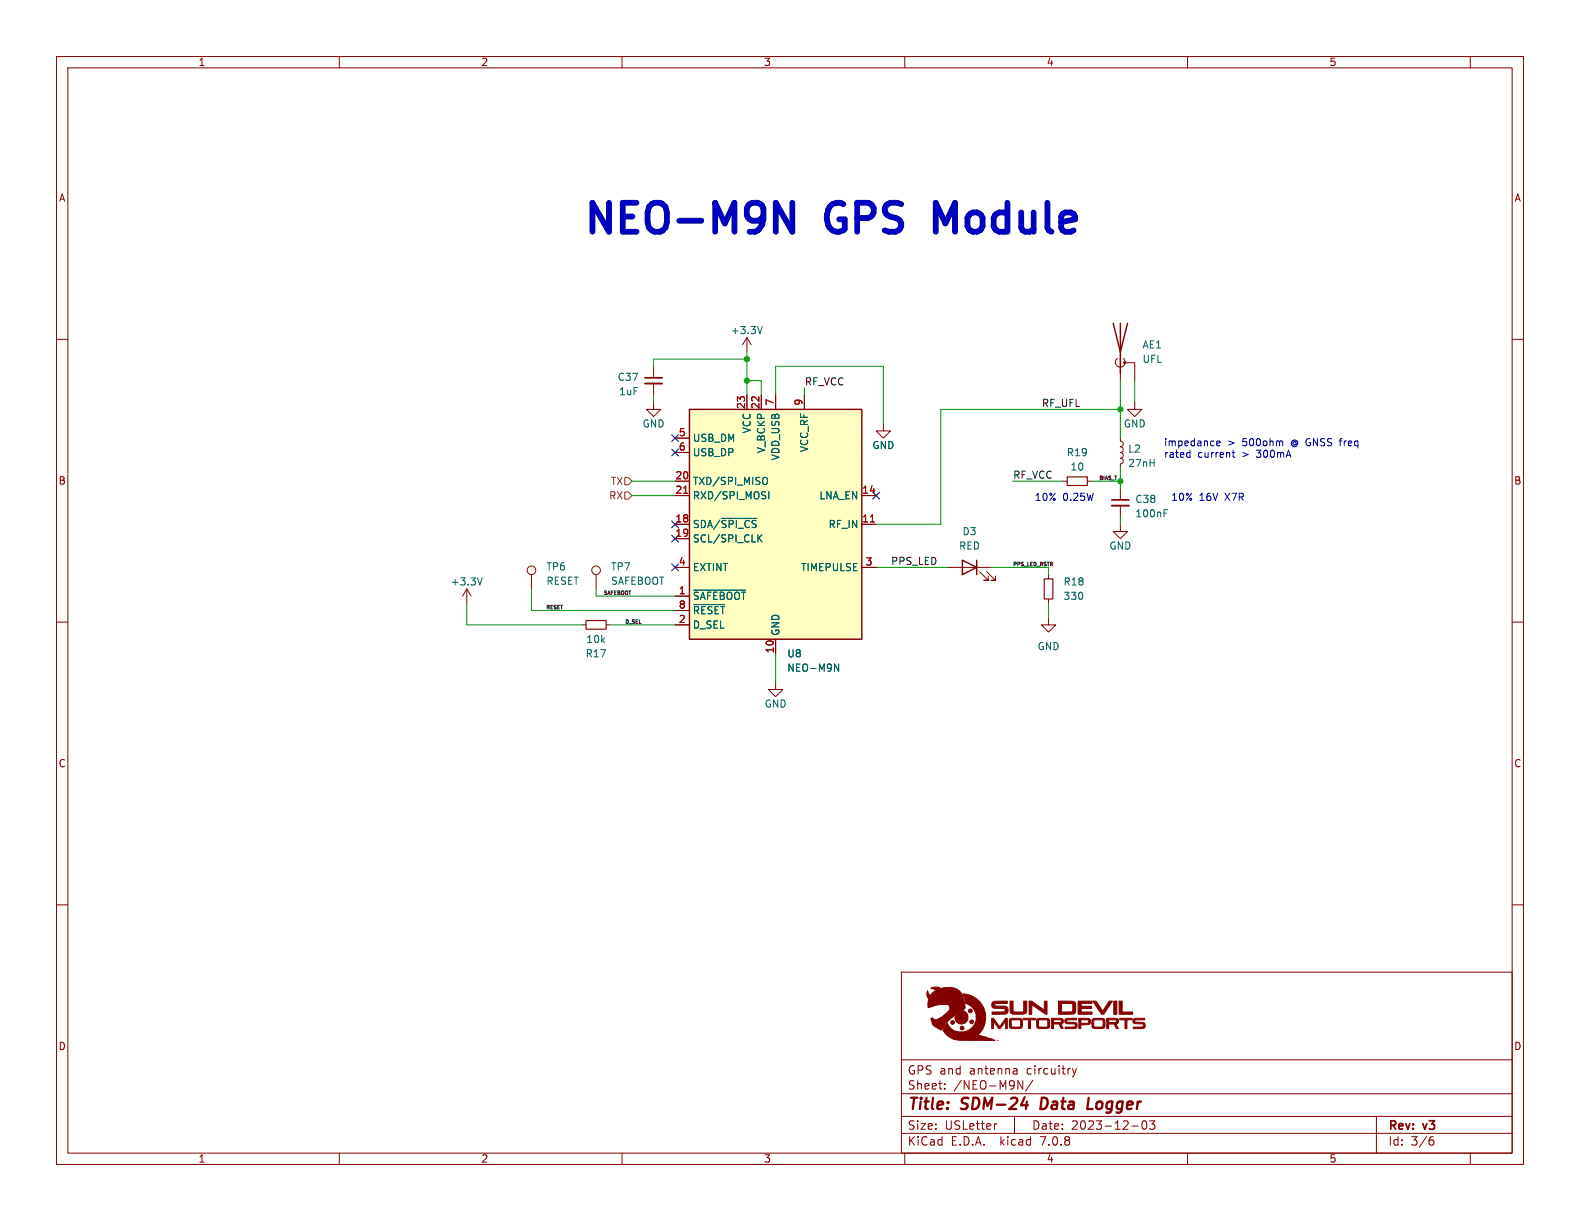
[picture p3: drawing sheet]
<svg xmlns="http://www.w3.org/2000/svg" width="279mm" height="216mm" viewBox="0 0 279 216" stroke-linecap="round" stroke-linejoin="round" font-family="sans-serif">
<g fill="none" stroke="#840000" stroke-width=".18">
<path d="M10 10h259.4v195.9h-259.4zM12 12h255.4v191.9h-255.4zM60 10v2M110 10v2M160 10v2M210 10v2M260 10v2M10 60h2M132.1 59.7l-.8 1.3M132.1 59.7v2.5M132.1 59.7l.7 1.3M267.4 60h2"/>
<path d="M115.6 71.1v1.3h1.2l-1.2 1.3-1.3-1.3h1.3M115.6 64.8v2M115.6 67.8v2.1M119.4 77.5h2.5M132.1 69.9v2.5M134.6 69.9v2.5M137.2 69.9v2.5M142.2 69.9v2.5M156.2 74.9v1.3h1.3l-1.3 1.3-1.3-1.3h1.3M197.6 63.4a.85 .85 0 0 0-.1 1.2 .85 .85 0 0 0 1.2 0 .85 .85 0 0 0-.1-1.2M198.1 77.5v.5l.4 .1 .1 .4-.1 .4-.4 .1 .4 .1 .1 .4-.1 .4-.4 .1 .4 .2 .1 .3-.1 .4-.4 .1 .4 .2 .1 .3-.1 .4-.4 .1v.6M198.1 62.2v5.1"/>
<path d="M198.9 64.1h1.8v3.2M200.7 71.1v1.3h1.2l-1.2 1.3-1.3-1.3h1.3M119.4 85.1h2.5M119.4 92.7h2.5M119.4 87.6h2.5M119.4 95.3h2.5M119.4 80h2.5M152.4 92.7h2.5M152.4 87.6h2.5M188 85.1h.7M192.3 85.1h.7M198.1 92.7v1.3h1.3l-1.3 1.3-1.3-1.3h1.3"/>
<path d="M198.1 86.4v2M198.1 89.4v2M10 110h2M82.5 104.1l-.7 1.3M82.5 104.1v2.6M82.5 104.1l.8 1.3M94 101.6v2.5M102.9 110.5h.7M105.4 101.6v2.5M107.2 110.5h.7M119.4 100.3h2.5M119.4 110.5h2.5"/>
<path d="M119.4 105.4h2.5M119.4 108h2.5M137.2 113v2.6M152.4 100.3h2.5M167.6 100.3h7.7M173.2 101.1l1.6 1.5h-.8h.8v-.7M174.5 101.1l1.5 1.5h-.7h.7v-.7M185.4 109.2v1.3h1.3l-1.3 1.3-1.3-1.3h1.3M185.4 101.6v.8M185.4 105.9v.8M267.4 110h2M137.2 120.7v1.2h1.2l-1.2 1.3-1.3-1.3h1.3"/>
<path d="M10 160h2M267.4 160h2M159.4 171.9h108v32h-108zM159.4 197.4h108M159.4 193.4h108M159.4 187.4h108M167.1 192.4v.2M167.1 191.7v.1M176.3 198.7l-.3 .1M179.4 197.4v3M179.6 188.9l.3 .2v.8M179.9 189.9h-.2"/>
<path d="M179.9 189.3l-.2 .1M180 191.1l.9 1.5v-1.5M182.6 191l-1.2 1.9M189.6 188.9l.4 1M190 189.9l-.1 .4-.3 .1M190.4 188.9l-.4 1M200.1 199.1h1.2M202.1 198.3a.81 .81 0 0 0 .3 1.4l.2-.2 .2-.4-.2-.8M204.2 198.2l-.5 .6 .4 .1v.6l-.2 .2h-.4l-.2-.2M243.4 197.4v6.5M60 203.9v2M110 203.9v2"/>
<path d="M159.4 200.4h108M160 203.9v2M210 203.9v2M253 201.6h.3l.3 .2-.1 .5-.5 .2M253.4 201l-.4 .1M260 203.9v2"/>
<circle cx="94" cy="100.8" r=".76"/>
<circle cx="105.4" cy="100.8" r=".76"/>
</g>
<path d="M180.5 195.4h1.3M181.6 194.8l-.2 1.3M184.2 194.1l-.2 2h.5M192.5 194.1l-.2 2h.9" fill="none" stroke="#840000" stroke-width=".4"/>
<g fill="#840000" stroke="#840000" stroke-width=".18">
<path d="M170.3 175.7a4.2 4.2 0 0 1 3.8 2.8 4.2 4.2 0 0 1-1.2 4.5l1.7 .5-1.9-.1 2.8 .4-2.9-.1 3.4 .2-2.4 .1a21.7 21.7 0 0 1-5-.3h-.1l3.7-.1-3.7 .1-.7-.4-.6-.5-.5-.7 .8-1.2a2.64 2.64 0 0 0 4.1 1.1 2.64 2.64 0 0 0 0-4.2l-.9-.4z"/>
<path d="M164.6 174.7a1.93 1.93 0 0 1 2.4 .6l-.5-.5a2.81 2.81 0 0 1 3.9 2l.2 .8a1.13 1.13 0 0 1-.9 1.5 5.9 5.9 0 0 0-3 2.8 .37 .37 0 0 1-.3 .3 .37 .37 0 0 1-.4-.3 1.84 1.84 0 0 1-1.4-1.8 .48 .48 0 0 1 .7 .2 4 4 0 0 0 2.7-1.9 .73 .73 0 0 0-1-.8 7.8 7.8 0 0 0-2.8 .6 2.56 2.56 0 0 1 1.2-2.9l.4 .3 .3 .7-.1-.1a1.72 1.72 0 0 0-1.4-1.5z"/>
<path d="M175.4 180.1h.3l1.1 1.4 1-1.4h.3v1.8h-.3v-1.3a2.31 2.31 0 0 1-1.2 1.3l-.9-1.3v1.3h-.3z"/>
<path d="M178.5 180.3l.3-.2h.5a2.09 2.09 0 0 1 1.4 .2l.1 .2a1.32 1.32 0 0 1-.2 1.3h-1.8a.44 .44 0 0 1-.3-.6h.3l.1 .4h1a.41 .41 0 0 0 .5 0 .41 .41 0 0 0 .1-.5 .56 .56 0 0 0-.2-.8l-1.4 .1-.1 .8h-.3z"/>
<path d="M180.9 180.1h2.2v.2h-.9v1.6h-.3v-1.6h-1z"/>
<path d="M183.3 180.3l.3-.2h.5a2.09 2.09 0 0 1 1.5 .2v.2a1.32 1.32 0 0 1-.2 1.3h-1.8a.4 .4 0 0 1-.3-.5v-.3h.3a.42 .42 0 0 0 .1 .6h1a.41 .41 0 0 0 .5 0 .41 .41 0 0 0 .1-.5 .56 .56 0 0 0-.1-.8l-1.5 .1-.1 .6h-.3z"/>
<path d="M186 180.1h1.3a.57 .57 0 0 1 .7 .3 .57 .57 0 0 1-.3 .7l.3 .8h-.3l-.4-.8h-1v.8h-.3v-1.6h.3v.5h1.2a.22 .22 0 0 0 .2-.3 .22 .22 0 0 0-.2-.2h-1.5z"/>
<path d="M188.4 180.2l.5-.1h1.5v.2h-1.5a.2 .2 0 0 0-.3 .2 .2 .2 0 0 0 .2 .2l.9 .1a.58 .58 0 0 1 .8 .5 .58 .58 0 0 1-.8 .6h-1.3v-.3h1.5a.29 .29 0 0 0 .2-.4 .29 .29 0 0 0-.4-.2h-1a.47 .47 0 0 1-.4-.3 .47 .47 0 0 1 .1-.5z"/>
<path d="M190.8 180.1h1.3a.6 .6 0 0 1 .7 .7 .6 .6 0 0 1-.8 .4h-.9v.7h-.3v-1.6h.3v.6h.7a.58 .58 0 0 0 .7-.1 .34 .34 0 0 0-.1-.4 .34 .34 0 0 0-.4-.1h-1.2z"/>
<path d="M193.1 180.3l.3-.2h.5a2.09 2.09 0 0 1 1.4 .2l.1 .2a1.32 1.32 0 0 1-.2 1.3h-1.8a.4 .4 0 0 1-.3-.5v-.3h.3a.42 .42 0 0 0 .1 .6h1a.41 .41 0 0 0 .5 0 .41 .41 0 0 0 .1-.5 .56 .56 0 0 0-.2-.8l-1.4 .1-.1 .6h-.3z"/>
<path d="M195.7 180.1h1.4a.57 .57 0 0 1 .7 .3 .57 .57 0 0 1-.4 .7l.4 .8h-.4l-.4-.8h-1v.8h-.3v-1.6h.3v.5h1.3a.22 .22 0 0 0 .2-.3 .22 .22 0 0 0-.3-.2h-1.5z"/>
<path d="M198 180.1h2.2v.2h-.9v1.6h-.4v-1.6h-.9z"/>
<path d="M200.4 180.2l.5-.1h1.5v.2h-1.5a.2 .2 0 0 0-.2 .2 .2 .2 0 0 0 .2 .2l.8 .1a.58 .58 0 0 1 .8 .5 .58 .58 0 0 1-.7 .6h-1.4v-.3h1.5a.29 .29 0 0 0 .3-.4 .29 .29 0 0 0-.4-.2h-1a.47 .47 0 0 1-.5-.3 .47 .47 0 0 1 .1-.5z"/>
<path d="M169 179.6l1-.6a.69 .69 0 0 1 .8-.1 .69 .69 0 0 1 .4 .8 1.13 1.13 0 0 1-1.2 1.4 1.13 1.13 0 0 1-1-1.5z"/>
<path d="M175.5 177.2l.5-.2h2.1v.4l-2.2 .1a.24 .24 0 0 0 0 .2 .24 .24 0 0 0 .2 .2h1.1a.79 .79 0 0 1 1 .3 .79 .79 0 0 1-.2 1l-2.6 .2v-.5h1.9a.35 .35 0 0 0 .4-.3 .35 .35 0 0 0-.5-.3h-1.4a.61 .61 0 0 1-.5-.5 .61 .61 0 0 1 .2-.6z"/>
<path d="M178.6 177h.5v1.9h1.9v-1.9h.6v1.3a.81 .81 0 0 1-.3 1h-1.6a.79 .79 0 0 1-.9-.1 .79 .79 0 0 1-.2-.9z"/>
<path d="M182 177h.4l2.3 1.6v-1.6h.5v2.3l-.5-.1-2.2-1.5-.1 1.6h-.4z"/>
<path d="M187.2 177l2.7 .1a.62 .62 0 0 1 .3 .8v.3a.9 .9 0 0 1-.2 1l-.7 .1h-2.1v-1.9h.5v1.5h1.6a.36 .36 0 0 0 .4-.1 .36 .36 0 0 0 0-.4v-.7a.27 .27 0 0 0-.4-.3h-2.1z"/>
<path d="M190.6 177h2.5v.4h-1.9v.5h1.8v.4h-1.8v.6h1.9v.4h-2.5z"/>
<path d="M193.2 177h.6l1.2 1.8 1.1-1.8h.6l-1.5 2.3h-.4z"/>
<path d="M197 177h.5v2.3h-.5z"/>
<path d="M197.9 177h.5v1.9h1.9v.4h-2.4z"/>
<path d="M164 175.2l.2 .5 .2 .3-.2 .6-.3-.6z"/>
<circle cx="170.1" cy="181.8" r=".33"/>
<circle cx="168.5" cy="180.8" r=".34"/>
<circle cx="171.8" cy="180.7" r=".33"/>
<circle cx="171.6" cy="178.7" r=".33"/>
<circle cx="198.9" cy="64.1" r=".18"/>
</g>
<path d="M188.7 84.3h3.6v1.6h-3.6zM103.6 109.7h3.6v1.6h-3.6zM184.7 102.4h1.5v3.5h-1.5z" fill="none" stroke="#840000" stroke-width=".2"/>
<path d="M134.8 57.7l-.4 1.3M127.6 91.7h6.2M134.2 95.1l.5 .7M134.7 94.6l-.7 .7M135.2 84.4a.43 .43 0 0 1 .5 .4v.4a.43 .43 0 0 1-.5 .5M136 86.9v1.3M205.9 90.7h.4M205.9 90.1h.6M85.3 102.2l-.5 1.2M122.7 104.4h9.1M122.7 106.9h5.4M147.6 117.4l.7 1.3v-1.3" fill="none" stroke="#006464" stroke-width=".18"/>
<path d="M114 67.8h3.1M196.6 89.4h3" fill="none" stroke="#840000" stroke-width=".33"/>
<path d="M114 66.8h3.1M196.6 88.4h3" fill="none" stroke="#840000" stroke-width=".3"/>
<path d="M196.8 57.2l1.3 5 1.3-5M198.1 57.2v8.8M121.9 72.4h30.5v40.6h-30.5zM170.2 99.1l2.5 1.2-2.5 1.3zM172.7 99.1v2.5" fill="none" stroke="#840000" stroke-width=".25"/>
<path d="M121.9 72.4h30.5v40.6h-30.5z" fill="#ffffc2" stroke="#ffffc2" stroke-width=".18"/>
<path d="M120.9 87.2h.7M153.9 92.3h.7" fill="none" stroke="#a90000" stroke-width=".18"/>
<path d="M110.5 87h.6l.7 .6-.7 .7h-.6zM110.5 84.5h.6l.7 .6-.7 .6h-.6z" fill="none" stroke="#725600" stroke-width=".18"/>
<path d="M137.2 35.9l2.9 5.1v-5.1M167.2 39.5l-1.7-3.6v5.1" fill="none" stroke="#0000c2" stroke-width="1"/>
<path d="M210.4 79.6v1.3M215.2 78.4l.6-.1-.1-.3h-.4l-.1 .2v.6h.5M218.1 79.6v1.1l.3 .2M226.6 78l.2 .2v.6M210.1 80l.3 .1M210.4 80.8l-.3 .1M217.9 80h.5" fill="none" stroke="#0000c2" stroke-width=".18"/>
<g fill="none" stroke="#009600" stroke-width=".18">
<path d="M115.6 69.9v1.2M132.1 67.3h2.5v2.6M132.1 62.2v7.7M132.1 63.5h-16.5v1.3M137.2 69.9v-5.1h19v10.1M142.2 68.6v1.3M198.1 72.4h-31.7v20.3h-11.5M198.1 67.3v10.2M200.7 67.3v3.8M111.8 85.1h7.6M111.8 87.6h7.6M179.1 85.1h8.9"/>
<path d="M193 85.1h5.1M198.1 82.6v3.8M198.1 91.4v1.3M82.5 106.7v3.8h20.4M94 104.1v3.9h25.4M105.4 104.1v1.3h14M107.9 110.5h11.5M137.2 115.6v5.1M154.9 100.3h12.7M175.3 100.3h10.1v1.3M185.4 106.7v2.5"/>
</g>
<path d="M118.8 76.9l1.2 1.2M118.8 79.4l1.2 1.2M120 76.9l-1.2 1.2M120 79.4l-1.2 1.2M118.8 94.6l1.2 1.3M118.8 92.1l1.2 1.2M118.8 99.7l1.2 1.2M120 94.6l-1.2 1.3M120 92.1l-1.2 1.2M120 99.7l-1.2 1.2M154.3 87l1.2 1.2M155.5 87l-1.2 1.2" fill="none" stroke="#000084" stroke-width=".18"/>
<g fill="#009600" stroke="#009600" stroke-width=".18">
<circle cx="132.1" cy="63.5" r=".46"/>
<circle cx="132.1" cy="67.3" r=".46"/>
<circle cx="198.1" cy="85.1" r=".46"/>
<circle cx="198.1" cy="72.4" r=".46"/>
</g>
<g font-size="7.1" fill="#0000c2">
<text x="102.9" y="41.7">NEO-M9N</text>
<text x="146.6" y="41.7">GPS</text>
<text x="167.7" y="41.7">Module</text>
</g>
<g font-size="2.8" fill="#840000">
<text x="160.4" y="196.8">Title:</text>
<text x="170.1" y="196.8">SDM-24</text>
<text x="184.9" y="196.8">Data</text>
<text x="193.9" y="196.8">Logger</text>
</g>
<g font-size="2.1" fill="#840000">
<text x="160.4" y="190.2">GPS and</text>
<text x="171.5" y="190.2">antenna</text>
<text x="181.7" y="190.2">circuitry</text>
<text x="160.4" y="192.9">Sheet:</text>
<text x="168.6" y="192.9">/NEO-M9N/</text>
<text x="160.4" y="202.8">KiCad</text>
<text x="160.4" y="200">Size:</text>
<text x="167.1" y="200">USLetter</text>
<text x="168.1" y="202.8">E.D.A.</text>
<text x="177" y="202.8">kicad</text>
<text x="182.4" y="200">Date:</text>
<text x="184.2" y="202.8">7.0.8</text>
<text x="189.4" y="200">2023-12-03</text>
<text x="245.4" y="200.2">Rev:</text>
<text x="245.4" y="202.8">Id:</text>
<text x="249.5" y="202.8">3/6</text>
<text x="251.8" y="200.2">v3</text>
</g>
<g font-size="1.8" fill="#840000">
<text x="35" y="11.9">1</text>
<text x="85" y="11.9">2</text>
<text x="135" y="11.9">3</text>
<text x="185" y="11.9">4</text>
<text x="235" y="11.9">5</text>
<text x="10.3" y="35.9">A</text>
<text x="267.7" y="35.9">A</text>
<text x="10.3" y="85.9">B</text>
<text x="267.7" y="85.9">B</text>
<text x="10.3" y="135.9">C</text>
<text x="267.7" y="135.9">C</text>
<text x="10.3" y="185.9">D</text>
<text x="267.7" y="185.9">D</text>
<text x="35" y="205.8">1</text>
<text x="85" y="205.8">2</text>
<text x="135" y="205.8">3</text>
<text x="185" y="205.8">4</text>
<text x="235" y="205.8">5</text>
</g>
<g font-size="1.8" fill="#006464">
<text x="129.1" y="59.3">+3.3V</text>
<text x="201.9" y="61.8">AE1</text>
<text x="201.9" y="64.4">UFL</text>
<text x="109.1" y="67.5">C37</text>
<text x="109.4" y="70.1">1uF</text>
<text x="113.5" y="75.8">GND</text>
<text x="132.9" y="76.7" transform="rotate(-90 132.9 76.7)">VCC</text>
<text x="198.6" y="75.8">GND</text>
<text x="122.4" y="78.3">USB_DM</text>
<text x="122.4" y="80.9">USB_DP</text>
<text x="135.5" y="80.2" transform="rotate(-90 135.5 80.2)">V_BCKP</text>
<text x="138" y="81.5" transform="rotate(-90 138 81.5)">VDD_USB</text>
<text x="143.1" y="80.1" transform="rotate(-90 143.1 80.1)">VCC_RF</text>
<text x="154.2" y="79.6">GND</text>
<text x="188.6" y="80.9">R19</text>
<text x="189.2" y="83.4">10</text>
<text x="199.4" y="82.8">27nH</text>
<text x="199.4" y="80.2">L2</text>
<text x="122.4" y="86">TXD/SPI_MISO</text>
<text x="122.4" y="88.5">RXD/SPI_MOSI</text>
<text x="144.8" y="88.5">LNA_EN</text>
<text x="200.7" y="89.1">C38</text>
<text x="122.4" y="93.6">SDA/~{SPI_CS}</text>
<text x="146.4" y="93.6">RF_IN</text>
<text x="170.1" y="94.8">D3</text>
<text x="200.7" y="91.7">100nF</text>
<text x="96.5" y="101.1">TP6</text>
<text x="108" y="101.1">TP7</text>
<text x="122.4" y="96.1">SCL/SPI_CLK</text>
<text x="122.4" y="101.2">EXTINT</text>
<text x="141.5" y="101.2">TIMEPULSE</text>
<text x="169.5" y="97.4">RED</text>
<text x="196.1" y="97.4">GND</text>
<text x="79.6" y="103.7">+3.3V</text>
<text x="96.5" y="103.6">RESET</text>
<text x="108" y="103.6">SAFEBOOT</text>
<text x="122.4" y="106.3">~{SAFEBOOT}</text>
<text x="188" y="106.3">330</text>
<text x="188" y="103.7">R18</text>
<text x="103.6" y="113.9">10k</text>
<text x="122.4" y="111.4">D_SEL</text>
<text x="122.4" y="108.8">~{RESET}</text>
<text x="138" y="112.5" transform="rotate(-90 138 112.5)">GND</text>
<text x="103.5" y="116.4">R17</text>
<text x="139.1" y="116.4">U8</text>
<text x="139.1" y="119">NEO-M9N</text>
<text x="183.4" y="115.2">GND</text>
<text x="135.1" y="125.3">GND</text>
</g>
<g font-size="1.8" fill="#a90000">
<text x="136.9" y="71.8" transform="rotate(-90 136.9 71.8)">7</text>
<text x="142" y="71.8" transform="rotate(-90 142 71.8)">9</text>
<text x="119.9" y="77.2">5</text>
<text x="131.8" y="72.4" transform="rotate(-90 131.8 72.4)">23</text>
<text x="134.4" y="72.4" transform="rotate(-90 134.4 72.4)">22</text>
<text x="119.9" y="79.8">6</text>
<text x="119.3" y="84.8">20</text>
<text x="119.3" y="87.4">21</text>
<text x="152.4" y="87.4">14</text>
<text x="119.3" y="92.5">18</text>
<text x="119.3" y="95">19</text>
<text x="152.4" y="92.5">11</text>
<text x="119.9" y="100.1">4</text>
<text x="153" y="100.1">3</text>
<text x="119.9" y="105.2">1</text>
<text x="119.9" y="107.7">8</text>
<text x="119.9" y="110.2">2</text>
<text x="136.9" y="115.6" transform="rotate(-90 136.9 115.6)">10</text>
</g>
<g font-size="1.8" fill="#0f0f0f">
<text x="142.2" y="68.2">RF_VCC</text>
<text x="184.1" y="72">RF_UFL</text>
<text x="179.1" y="84.7">RF_VCC</text>
<text x="157.5" y="100">PPS_LED</text>
</g>
<g font-size="1.8" fill="#0000c2">
<text x="205.7" y="79">impedance</text>
<text x="205.7" y="81">rated</text>
<text x="211.8" y="81">current</text>
<text x="217.1" y="79">&gt;</text>
<text x="219.8" y="81">&gt;</text>
<text x="219.8" y="79">500ohm</text>
<text x="222.5" y="81">300mA</text>
<text x="228.6" y="79">@ GNSS freq</text>
<text x="182.9" y="88.7">10%</text>
<text x="187.9" y="88.7">0.25W</text>
<text x="207" y="88.7">10%</text>
<text x="212.1" y="88.7">16V</text>
<text x="216.7" y="88.7">X7R</text>
</g>
<g font-size="1.8" fill="#725600">
<text x="107.6" y="88.5">RX</text>
<text x="107.9" y="86">TX</text>
</g>
<g font-size=".9" fill="#0f0f0f">
<text x="194.3" y="84.9">BIAS_T</text>
<text x="179.1" y="100.2">PPS_LED_RSTR</text>
<text x="96.5" y="107.8">RESET</text>
<text x="106.7" y="105.2">SAFEBOOT</text>
<text x="110.5" y="110.3">D_SEL</text>
</g>
</svg>
